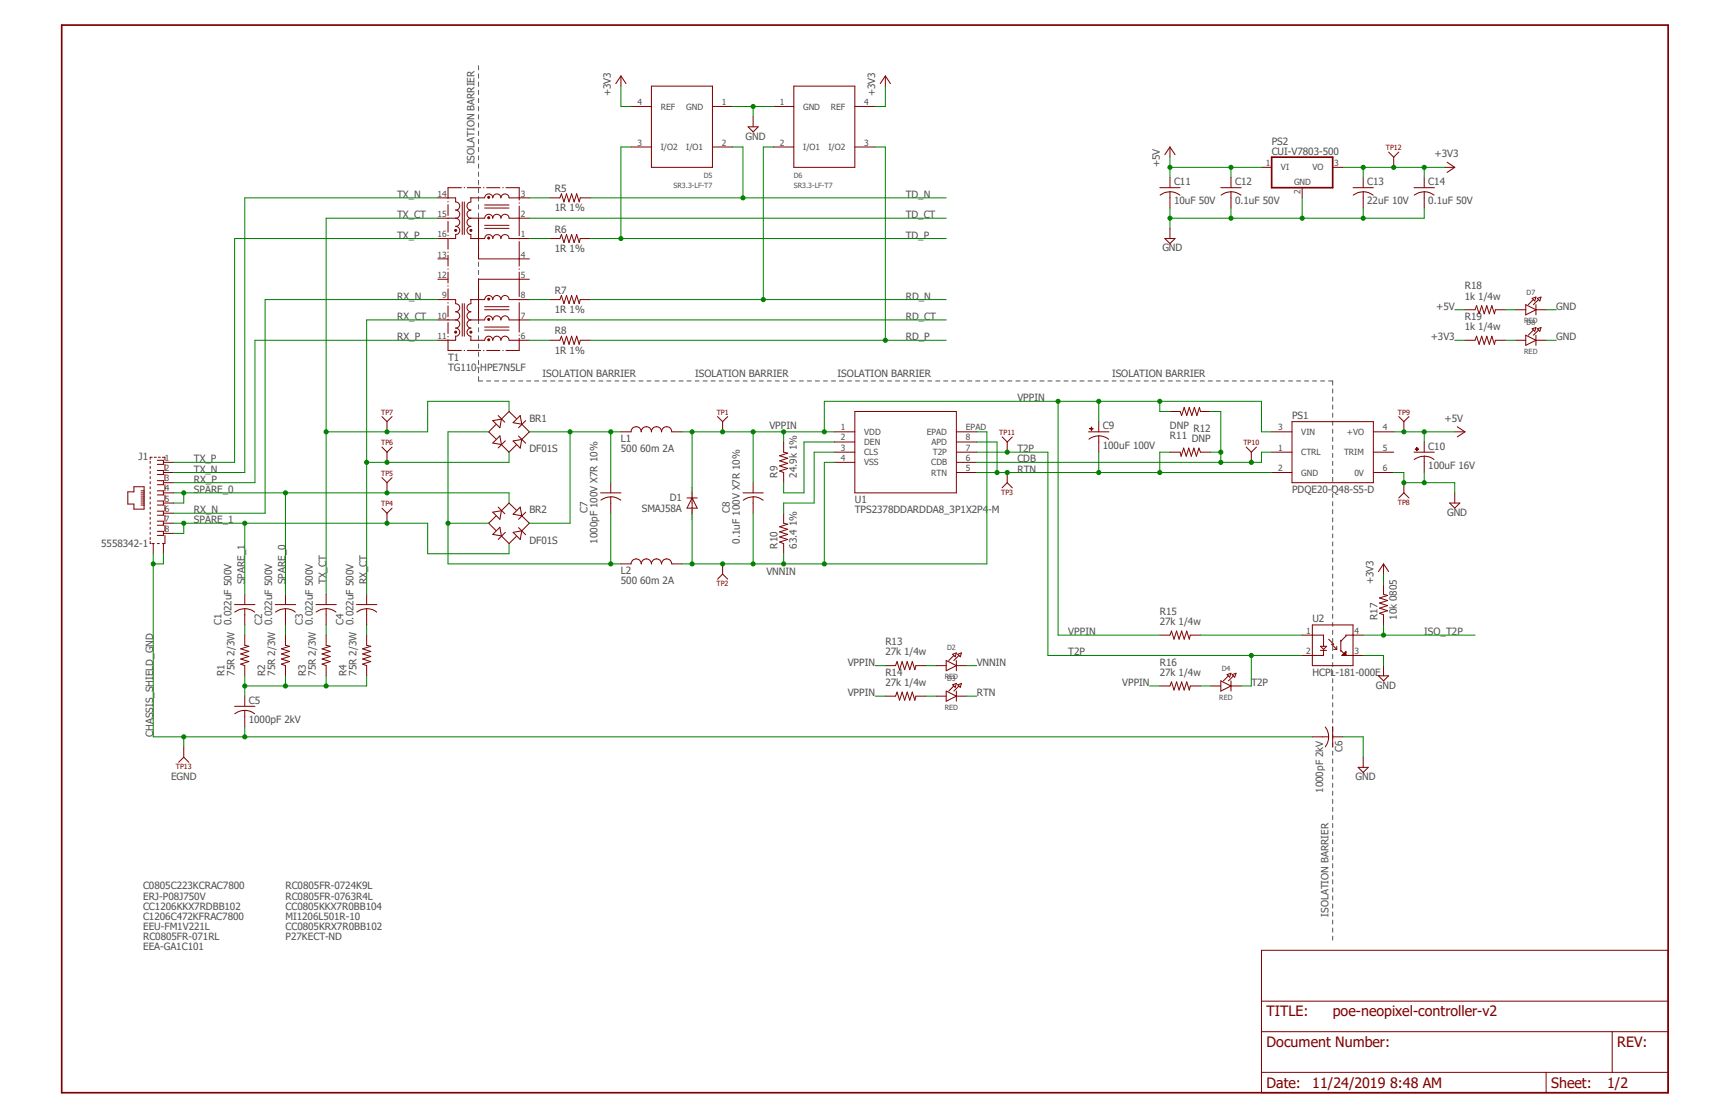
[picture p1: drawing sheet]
<svg xmlns="http://www.w3.org/2000/svg" width="432mm" height="279mm" viewBox="0 0 432 279" stroke-linecap="round" stroke-linejoin="round" font-family="sans-serif">
<path d="M14.9 6l402 267.4M416.9 6l-402 267.4" fill="none" stroke="#fff" stroke-width=".25"/>
<g fill="none" stroke="#505050" stroke-width=".25">
<path d="M119.5 16.4v1M119.5 18.5v1M119.5 20.5v1M119.5 22.6v1M119.5 24.6v1M119.5 26.6v1.1M119.5 28.7v1M119.5 30.7v1M119.5 32.8v1M119.5 34.8v1.1M119.5 36.8v1.1M119.5 38.9v1"/>
<path d="M119.5 40.9v1.1M119.5 43v1M119.5 45v1.1M119.5 47.1v1M119.5 49.1v1.1M119.5 51.1v1.1M119.5 53.2v1M119.5 55.2v1.1M119.5 57.3v1M119.5 59.3v1.1M119.5 61.4v1M119.5 63.4v1.1"/>
<path d="M119.5 65.4v1.1M119.5 67.5v1M119.5 69.6v1M119.5 71.6v1M119.5 73.6v1.1M119.5 75.7v1M119.5 77.7v1.1M119.5 79.8v1M119.5 81.8v1M119.5 83.9v1M119.5 85.9v1.1M119.5 87.9v1.1"/>
<path d="M119.5 90v1M119.5 92v1.1M119.5 94.1v1h1M121.5 95.1h1M123.5 95.1h1M125.5 95.1h1M127.6 95.1h.9M129.5 95.1h1.1M131.5 95.1h1M133.5 95.1h1M135.6 95.1h.9M137.5 95.1h1.1"/>
<path d="M139.5 95.1h1M141.6 95.1h.9M143.6 95.1h1M145.5 95.1h1.1M147.6 95.1h.9M149.6 95.1h1M151.6 95.1h1M153.6 95.1h1M155.6 95.1h1M157.6 95.1h1M159.6 95.1h1M161.6 95.1h1"/>
<path d="M163.6 95.1h1M165.6 95.1h1M167.6 95.1h1M169.6 95.1h1M171.6 95.1h1M173.6 95.1h1M175.6 95.1h1M177.6 95.1h1M179.6 95.1h1M181.6 95.1h1M183.6 95.1h1M185.6 95.1h1"/>
<path d="M187.6 95.1h1M189.6 95.1h1M191.6 95.1h1M193.6 95.1h1M195.6 95.1h1M197.6 95.1h1M199.6 95.1h1M201.6 95.1h1M203.6 95.1h1M205.7 95.1h.9M207.6 95.1h1.1M209.6 95.1h1.1"/>
<path d="M211.7 95.1h.9M213.7 95.1h1M215.6 95.1h1.1M217.6 95.1h1.1M219.7 95.1h.9M221.7 95.1h1M223.6 95.1h1.1M225.7 95.1h1M227.7 95.1h1M229.7 95.1h1M231.7 95.1h1M233.7 95.1h1"/>
<path d="M235.7 95.1h1M237.7 95.1h1M239.7 95.1h1M241.7 95.1h1M243.7 95.1h1M245.7 95.1h1M247.7 95.1h1M249.7 95.1h1M251.7 95.1h1M253.7 95.1h1M255.7 95.1h1M257.7 95.1h1"/>
<path d="M259.7 95.1h1M261.7 95.1h1M263.7 95.1h1M265.7 95.1h1M267.7 95.1h1M269.7 95.1h1M271.7 95.1h1.1M273.7 95.1h1M275.7 95.1h1M277.7 95.1h1M279.7 95.1h1.1M281.7 95.1h1"/>
<path d="M283.8 95.1h.9M285.7 95.1h1.1M287.7 95.1h1.1M289.8 95.1h.9M291.8 95.1h1M293.8 95.1h1M295.8 95.1h1M297.8 95.1h1M299.8 95.1h1M301.8 95.1h1M303.8 95.1h1M305.8 95.1h1"/>
<path d="M307.8 95.1h1M309.8 95.1h1M311.8 95.1h1M313.8 95.1h1M315.8 95.1h1M317.8 95.1h1M319.8 95.1h1M321.8 95.1h1M323.8 95.1h1M325.8 95.1h1M327.8 95.1h1M329.8 95.1h1"/>
<path d="M331.8 95.1h1v1M332.8 97.1v1M332.8 99.1v1.1M332.8 101.1v1.1M332.8 103.2v1M332.8 105.2v1M332.8 107.2v1M332.8 109.2v1M332.8 111.2v1M332.8 113.2v1M332.8 115.2v1M332.8 117.2v1"/>
<path d="M332.8 119.2v1M332.8 121.2v1.1M332.8 123.2v1M332.8 125.3v1M332.8 127.3v1M332.8 129.3v1M332.8 131.3v1M332.8 133.3v1M332.8 135.3v1M332.8 137.3v1M332.8 139.3v1M332.8 141.3v1"/>
<path d="M332.8 143.3v1.1M332.8 145.3v1M332.8 147.4v1M332.8 149.4v1M332.8 151.4v1M332.8 153.4v1M332.8 155.4v1M332.8 157.4v1M332.8 159.4v1M332.8 161.4v1M332.8 163.4v1M332.8 165.4v1.1"/>
<path d="M332.8 167.4v1M332.8 169.5v1M332.8 171.4v1.1M332.8 173.5v1M332.8 175.5v1M332.8 177.5v1M332.8 179.5v1M332.8 181.5v1M332.8 183.5v1M332.8 185.5v1M332.8 187.5v1.1M332.8 189.5v1"/>
<path d="M332.8 191.6v1M332.8 193.5v1.1M332.8 195.6v1M332.8 197.6v1M332.8 199.6v1M332.8 201.6v1M332.8 203.6v1M332.8 205.6v1M332.8 207.6v1M332.8 209.6v1.1M332.8 211.6v1M332.8 213.7v1"/>
<path d="M332.8 215.6v1.1M332.8 217.7v1M332.8 219.7v1M332.8 221.7v1M332.8 223.7v1M332.8 225.7v1M332.8 227.7v1M332.8 229.7v1M332.8 231.7v1M332.8 233.8v.9"/>
</g>
<g fill="none" stroke="#800000" stroke-width=".25">
<path d="M111.9 49.4h1.9v1a1.02 1.02 0 0 1 1 1 1.02 1.02 0 0 1-1 1.1 1.02 1.02 0 0 1 1 1 1.02 1.02 0 0 1-1 1M111.9 50.3v.1M111.9 51.1v2.7M111.9 55.3v2.7M111.9 58.7v.1M111.9 59.5v2.7M113.8 54.5h-1.9v.1M113.8 54.5a1.02 1.02 0 0 1 1 1 1.02 1.02 0 0 1-1 1 1.02 1.02 0 0 1 1 1 1.02 1.02 0 0 1-1 1v1.1h-1.8M115.2 46.9h-3.3v2.7M115.4 50.4v8.1M115.9 46.9h.1M116 50.4v8.1"/>
<path d="M116.7 46.9h3.4M117.6 54.5h1.9v10.1h10.2M117.6 50.4a1.02 1.02 0 0 0-1 1 1.02 1.02 0 0 0 1 1.1 1.02 1.02 0 0 0-1 1 1.02 1.02 0 0 0 1 1M117.6 54.5a1.02 1.02 0 0 0-1 1 1.02 1.02 0 0 0 1 1 1.02 1.02 0 0 0-1 1 1.02 1.02 0 0 0 1 1M120.7 46.9h.2M121.5 46.9h3.3M125.6 46.9h.1M126.4 46.9h3.3v3.1M127.1 49.4h2.6M127.1 59.6h2.6M129.7 50.6v.2M129.7 51.4v7.4"/>
<path d="M129.7 59.5v.1M111.9 74.8h1.9v1a1.02 1.02 0 0 1 1 1 1.02 1.02 0 0 1-1 1.1 1.02 1.02 0 0 1 1 1 1.02 1.02 0 0 1-1 1M111.9 79.8v.1h1.9M111.9 62.9v.1M111.9 63.7v2.7M111.9 67.1v.2M111.9 67.9v2.8M111.9 71.3v.2M111.9 72.1v2.7M111.9 75.6v.1M111.9 76.4v2.7M113.8 79.9a1.02 1.02 0 0 1 1 1 1.02 1.02 0 0 1-1 1 1.02 1.02 0 0 1 1 1 1.02 1.02 0 0 1-1 1v1.1h-1.8"/>
<path d="M115.4 75.8v8.1M116 75.8v8.1M117.6 75.8a1.02 1.02 0 0 0-1 1 1.02 1.02 0 0 0 1 1.1 1.02 1.02 0 0 0-1 1 1.02 1.02 0 0 0 1 1M117.6 79.9a1.02 1.02 0 0 0-1 1 1.02 1.02 0 0 0 1 1 1.02 1.02 0 0 0-1 1 1.02 1.02 0 0 0 1 1M127.1 74.8h2.6M129.7 69.7h-10.2v10.2h-1.9M129.7 60.3v6.1M129.7 67.1v.2M129.7 67.9v6.1M129.7 74.8v.1M129.7 75.6v7.3M111.9 84.8v2.7h3.3"/>
<path d="M111.9 80.6v2.7M111.9 84v.1M115.9 87.5h.1M116.7 87.5h3.4M120.7 87.5h.2M121 85a1.02 1.02 0 0 1 1-1.1 1.02 1.02 0 0 1 1.1 1.1 1.02 1.02 0 0 1 1-1.1 1.02 1.02 0 0 1 1 1.1 1.02 1.02 0 0 1 1-1.1 1.02 1.02 0 0 1 1 1.1h2.6M121 81.7h6.1M121 82.4h6.1M121.5 87.5h3.3M125.6 87.5h.1M129.7 83.7h.1M129.7 84.5v3h-3.3"/>
<path d="M37.5 115.2v.5M37.5 116.5v.5M37.5 117.7v.5M37.5 119v.5M38 114.2h-.5v.5M38.5 114.2h.5M39.3 114.9h1.5v1.1h-1.5M39.3 117.5h1.5v1h-1.5M39.5 114.2h.5M40.6 114.2h.6v.7M40.8 115.4h2.5M40.8 118h2.5"/>
<path d="M41.2 116v1.5M41.2 118.5v1.5M123.1 110.6l1.7-1.8 .4 2.2zM123.1 105l2.1-.4-.4 2.2zM123.9 106l-1.9 1.8 1.9 1.8M124.4 103.8l1.7 1.6M125.2 111l1.9 1.9 1.8-1.8M126.2 110.1l-1.8 1.7M128.1 105.5l1.8-1.7 .4 2.1zM128.1 110.1l2.2-.4-.4 2.2zM128.9 104.5l-1.8-1.8-1.9 1.9M129.5 108.9l1.8 1.8"/>
<path d="M130.3 105.9l1.9 1.9-1.9 1.9M131.3 105l-1.8 1.8M31.9 122.8h1.5v-1.3h2.6v5.6h-2.6v-1.2h-1.5zM35.2 122.6h.8M35.2 123.6h.8M35.2 125.1h.8M35.2 126.1h.8M35.2 123.1h.8M35.2 124.1h.8M35.2 124.6h.8M35.2 125.6h.8M37.5 135.2v.5h.3"/>
<path d="M37.5 120.3v.5M37.5 121.5v.5M37.5 122.8v.5M37.5 124.1v.5M37.5 125.3v.6M37.5 126.6v.5M37.5 127.9v.5M37.5 129.2v.5M37.5 130.4v.5M37.5 131.7v.5M37.5 132.9v.5M37.5 134.2v.5"/>
<path d="M38 135.7h.5M38.3 135.7v2.6M39.3 120h1.5v1h-1.5M39.3 122.6h1.5v1h-1.5M39.3 125.1h1.5v1h-1.5M39.3 127.6h1.5v1.1h-1.5M39.3 130.1h1.5v1h-1.5M39.3 132.7h1.5v1h-1.5M39.3 135.7h.5M40.8 135.7v2.6M40.8 123.1h2.5M40.8 125.6h2.5"/>
<path d="M40.8 120.5h2.5M40.8 128.1h2.5M40.8 130.6h2.5M40.8 133.2h2.5M41.2 133.7v2h-.6M41.2 121v1.6M41.2 123.6v1.5M41.2 126.1v1.5M41.2 128.7v1.4M41.2 131.1v1.6M123.1 133.4l1.7-1.7 .4 2.1zM123.1 127.9l2.1-.4-.4 2.2z"/>
<path d="M123.9 128.9l-1.9 1.7 1.9 1.9M124.4 126.6l1.7 1.7M125.2 133.8l1.9 1.9 1.8-1.8M126.2 132.9l-1.8 1.8M128.1 128.4l1.8-1.8 .4 2.2zM128.1 132.9l2.2-.4-.4 2.2zM128.9 127.4l-1.8-1.8-1.9 1.9M129.5 131.7l1.8 1.8M130.3 128.8l1.9 1.8-1.9 1.9M131.3 127.9l-1.8 1.8M171.6 124.3h2.5M172.8 124.3l1.3 2.6h-2.5z"/>
<path d="M172.8 123.1v5M58.6 151h5.1M61.1 152a3.8 3.8 0 0 1 2.5 .8M61.1 152a4 4 0 0 0-2.5 .8M61.1 148.4v2.6M61.1 152v4M61.1 158.6v2.5l1 .3-2 .6 2 .6-2 .7 2 .6-2 .6 2 .7-2 .6 1 .4v2.5M68.7 151h5.1M71.3 152a3.8 3.8 0 0 1 2.4 .8M71.3 152a4 4 0 0 0-2.5 .8M71.3 148.4v2.6M71.3 152v4"/>
<path d="M71.3 158.6v2.5l1 .3-2 .6 2 .6-2 .7 2 .6-2 .6 2 .7-2 .6 1 .4v2.5M78.9 151h5.1M81.4 152a3.8 3.8 0 0 1 2.5 .8M81.4 152a4 4 0 0 0-2.4 .8M81.4 148.4v2.6M81.4 152v4M81.4 158.6v2.5l1.1 .3-2.1 .6 2.1 .6-2.1 .7 2.1 .6-2.1 .6 2.1 .7-2.1 .6 1 .4v2.5M89 151h5.1M91.6 152a3.8 3.8 0 0 1 2.5 .8M91.6 152a4 4 0 0 0-2.5 .8M91.6 148.4v2.6M91.6 152v4"/>
<path d="M91.6 158.6v2.5l1 .3-2 .6 2 .6-2 .7 2 .6-2 .6 2 .7-2 .6 1 .4v2.5M58.6 176.4h5.1M61.1 177.4a3.8 3.8 0 0 1 2.5 .8M61.1 177.4a4 4 0 0 0-2.5 .8M61.1 173.8v2.6M61.1 177.4v4M315 237.3h101.6v35.5h-101.6zM315 257.6h101.6M315 250h101.6M402.6 257.6v10.2M315 267.8h101.6M386.1 267.8v5"/>
</g>
<path d="M15.4 6.3h401.2v266.5h-401.2z" fill="none" stroke="#800000" stroke-width=".42"/>
<circle cx="117.6" cy="57.5" r=".25" fill="#800000"/>
<circle cx="117.6" cy="57.5" r=".25" fill="none" stroke="#800000" stroke-width=".25"/>
<circle cx="113.8" cy="57.5" r=".25" fill="#800000"/>
<circle cx="113.8" cy="57.5" r=".25" fill="none" stroke="#800000" stroke-width=".25"/>
<circle cx="117.6" cy="82.9" r=".25" fill="#800000"/>
<circle cx="117.6" cy="82.9" r=".25" fill="none" stroke="#800000" stroke-width=".25"/>
<circle cx="122" cy="84.8" r=".25" fill="#800000"/>
<circle cx="122" cy="84.8" r=".25" fill="none" stroke="#800000" stroke-width=".25"/>
<circle cx="113.8" cy="82.9" r=".25" fill="#800000"/>
<g fill="none" stroke="#800000" stroke-width=".25">
<path d="M109.3 49.4h2.6M109.3 54.5h2.6M109.3 59.6h2.6M117.6 49.4v1M117.6 58.5v1.1M129.7 49.4h2.5M129.7 54.5h2.5M129.7 59.6h2.5M109.3 74.8h2.6M109.3 79.9h2.6M109.3 69.7h2.6M109.3 64.6h2.6"/>
<path d="M117.6 74.8v1M121 79.9a1.02 1.02 0 0 1 1-1 1.02 1.02 0 0 1 1.1 1 1.02 1.02 0 0 1 1-1 1.02 1.02 0 0 1 1 1 1.02 1.02 0 0 1 1-1 1.02 1.02 0 0 1 1 1M121 76.6h6.1M121 77.3h6.1M129.7 74.8h2.5M129.7 79.9h2.5M129.7 69.7h2.5M129.7 64.6h2.5M109.3 85h2.6M117.6 83.9v1.1M129.7 85h2.5"/>
<circle cx="113.8" cy="82.9" r=".25"/>
</g>
<circle cx="122" cy="79.8" r=".25" fill="#800000"/>
<g fill="none" stroke="#800000" stroke-width=".25">
<path d="M121 74.8a1.02 1.02 0 0 1 1-1 1.02 1.02 0 0 1 1.1 1 1.02 1.02 0 0 1 1-1 1.02 1.02 0 0 1 1 1 1.02 1.02 0 0 1 1-1 1.02 1.02 0 0 1 1 1"/>
<circle cx="122" cy="79.8" r=".25"/>
</g>
<circle cx="122" cy="74.7" r=".25" fill="#800000"/>
<g fill="none" stroke="#800000" stroke-width=".25">
<path d="M121 59.6a1.02 1.02 0 0 1 1-1 1.02 1.02 0 0 1 1.1 1 1.02 1.02 0 0 1 1-1 1.02 1.02 0 0 1 1 1 1.02 1.02 0 0 1 1-1 1.02 1.02 0 0 1 1 1M121 56.3h6.1M121 57h6.1"/>
<circle cx="122" cy="74.7" r=".25"/>
</g>
<circle cx="122" cy="59.4" r=".25" fill="#800000"/>
<g fill="none" stroke="#800000" stroke-width=".25">
<path d="M121 54.5a1.02 1.02 0 0 1 1-1 1.02 1.02 0 0 1 1.1 1 1.02 1.02 0 0 1 1-1 1.02 1.02 0 0 1 1 1 1.02 1.02 0 0 1 1-1 1.02 1.02 0 0 1 1 1M121 51.2h6.1M121 51.9h6.1"/>
<circle cx="122" cy="59.4" r=".25"/>
</g>
<circle cx="122" cy="54.4" r=".25" fill="#800000"/>
<g fill="none" stroke="#800000" stroke-width=".25">
<path d="M121 49.4a1.02 1.02 0 0 1 1-1 1.02 1.02 0 0 1 1.1 1 1.02 1.02 0 0 1 1-1 1.02 1.02 0 0 1 1 1 1.02 1.02 0 0 1 1-1 1.02 1.02 0 0 1 1 1"/>
<circle cx="122" cy="54.4" r=".25"/>
</g>
<circle cx="122" cy="49.3" r=".25" fill="#800000"/>
<g fill="none" stroke="#800000" stroke-width=".25">
<path d="M155.1 19l1.2 1.9M155.1 19l-1.3 1.9M155.1 19v2.5M221.1 19l1.3 1.9M221.1 19l-1.3 1.9M221.1 19v2.5M157.6 36.7h5.1M157.6 26.6h5.1M162.7 21.5h15.2v20.3h-15.2zM177.9 36.7h5.1M177.9 26.6h5.1M186.8 31.7h2.6l-1.3 1.2z"/>
<path d="M188.1 29.1v2.6M193.2 36.7h5M193.2 26.6h5M198.2 21.5h15.3v20.3h-15.3zM213.5 36.7h5.1M213.5 26.6h5.1M117.5 49.4h3.5M117.5 59.6h3.5M119.5 54.5h1.5M127.1 54.5h2.6M137.3 49.4h2.5l.4-1 .6 2 .7-2 .6 2 .6-2 .7 2 .6-2 .7 2 .2-1h2.5M137.3 59.6h2.5l.4-1.1 .6 2.1 .7-2.1 .6 2.1 .6-2.1 .7 2.1 .6-2.1 .7 2.1 .2-1h2.5"/>
<path d="M289.6 46.9h5.1M290.9 59.6h2.6l-1.3 1.2zM292.2 47.9a4 4 0 0 1 2.5 .8M292.2 47.9a3.8 3.8 0 0 0-2.5 .8M292.2 44.3v2.6M292.2 47.9v4M292.2 57v2.6M304.9 46.9h5.1M307.4 47.9a4 4 0 0 1 2.5 .8M307.4 47.9a3.8 3.8 0 0 0-2.4 .8M307.4 44.3v2.6M307.4 47.9v4"/>
<path d="M315 41.8h2.6M325.2 46.9v2.5M332.8 41.8h2.6M337.9 46.9h5.1M340.4 47.9a4 4 0 0 1 2.5 .8M340.4 47.9a4 4 0 0 0-2.5 .8M340.4 44.3v2.6M340.4 47.9v4M353.1 46.9h5.1M355.7 47.9a3.8 3.8 0 0 1 2.4 .8M355.7 47.9a4 4 0 0 0-2.5 .8M355.7 44.3v2.6"/>
<path d="M355.7 47.9v4M360.8 41.8h2.5M361.4 40.5l1.9 1.3M363.3 41.8l-1.9 1.3M117.5 74.8h3.5M119.5 79.9h1.5M127.1 79.9h2.6M137.3 74.8h2.5l.4-1 .6 2 .7-2 .6 2 .6-2 .7 2 .6-2 .7 2 .2-1h2.5M117.5 85h3.5M137.3 85h2.5l.4-1.1 .6 2.1 .7-2.1 .6 2.1 .6-2.1 .7 2.1 .6-2.1 .7 2.1 .2-1h2.5M317.6 107.8h5.1M317.6 118h5.1"/>
<path d="M317.6 112.9h5.1M322.7 105.3h20.3v15.2h-20.3zM343 107.8h5.1M343 118h5.1M343 112.9h5.1M353.1 112.9h5.1M353.2 114.7a4.4 4.4 0 0 1 2.5-.8v1.5M355.7 113.9a3.8 3.8 0 0 1 2.4 .8M363.3 107.8h2.5M363.9 106.6l1.9 1.2M365.8 107.8l-1.9 1.3M362 125.6h2.6l-1.3 1.3z"/>
<path d="M363.3 123.1v2.5M325.2 158.6h5.3v2.8M327.7 156h10.2v10.2h-10.2zM331.8 159.6l1.3 1.3h-.5l1.2 1.2M334.9 159.9v2.7M340.4 158.6h-4.3v.2l-1.2 1.3M345.5 140.8v2.5M345.5 145.9v2.5l1 .3-2 .6 2 .6-2 .7 2 .6-2 .6 2 .7-2 .6 1 .4v2.5M345.5 140.8l1.3 1.9M345.5 140.8l-1.2 1.9M329.8 161.4h1.5l-.8 .7zM329.8 162.4h1.5"/>
<path d="M330.5 162.4v1.3h-5.3M333.1 162.1h.7M333.8 161.4v.7M334.9 162.4l1.2 1.3v-1.1l-1 1.1h5.3M335.4 163.4h.2M335.6 163.4l.3 .3v-.5l.2 .2M336.1 162.9l-.5 .5M344.3 168.7h2.5l-1.3 1.3zM345.5 166.2v2.5"/>
<circle cx="122" cy="49.3" r=".25"/>
</g>
<path d="M317.6 39.2h15.2v7.7h-15.2z" fill="none" stroke="#800000" stroke-width=".42"/>
<path d="M353.4 112.1l.9 .1z" fill-rule="evenodd" fill="#800000"/>
<path d="M353.4 112.1l.9 .1z" fill="none" stroke="#800000" stroke-width=".25"/>
<path d="M353.8 111.7l.1 .9z" fill-rule="evenodd" fill="#800000"/>
<g fill="none" stroke="#800000" stroke-width=".25">
<path d="M292.2 36.7l1.3 1.9M292.2 36.7l-1.3 1.9M292.2 36.7v2.5M95.4 119.3l1.2 1.2M95.4 111.6l1.2 1.3M95.4 104l1.2 1.3M96.6 105.3v2.5M96.6 112.9v2.5M97.9 119.3l-1.3 1.2M97.9 111.6l-1.3 1.3M97.9 104l-1.3 1.3M155.1 107.8h2.5a1.27 1.27 0 0 1 1.3-1.2 1.27 1.27 0 0 1 1.2 1.2 1.27 1.27 0 0 1 1.3-1.2 1.27 1.27 0 0 1 1.3 1.2 1.27 1.27 0 0 1 1.3-1.2 1.27 1.27 0 0 1 1.2 1.2 1.27 1.27 0 0 1 1.3-1.2 1.27 1.27 0 0 1 1.3 1.2h2.5"/>
<path d="M179.2 104l1.3 1.3M180.5 105.3v2.5M181.7 104l-1.2 1.3M195.7 110.4v2.5l1 .3-2 .6 2 .6-2 .7 2 .6-2 .6 2 .7-2 .6 1 .4v2.5M208.4 107.8h5.1M208.4 110.4h5.1M208.4 112.9h5.1M208.4 115.4h5.1M213.5 102.7h25.3v20.4h-25.3zM238.8 107.8h5.1M238.8 110.4h5.1M238.8 112.9h5.1"/>
<path d="M238.8 115.4h5.1M238.8 118h5.1M251.5 118v2.5M271.9 107.8h5M274.4 108.8a4.5 4.5 0 0 1 2.5 .9M274.4 108.8a4.1 4.1 0 0 0-2.5 .8M274.4 108.8v1.6M311.2 111.6l1.3 1.3M312.5 112.9v2.5M313.8 111.6l-1.3 1.3M349.3 104l1.3 1.3M350.6 105.3v2.5"/>
<path d="M351.9 104l-1.3 1.3M353.8 111.7l.1 .9zM355.7 110.4v2.5M355.7 115.4v2.6M95.4 126.9l1.2 1.2M96.6 120.5v2.6M96.6 128.1v2.5M97.9 126.9l-1.3 1.2M150 123.1h5.1M152.5 124a4 4 0 0 1 2.5 .9M152.5 124.1a4.1 4.1 0 0 0-2.4 .8M152.5 120.5v2.6"/>
<path d="M152.5 124.1v4M185.5 123.1h5.1M188.1 124a4 4 0 0 1 2.5 .9M188.1 124.1a4.1 4.1 0 0 0-2.5 .8M188.1 120.5v2.6M188.1 124.1v4M195.7 128.1v2.5l1 .3-2 .6 2 .7-2 .6 2 .6-2 .7 2 .6-2 .6 1 .4v2.6M251.5 120.5l1.3 1.3M251.5 120.5l-1.2 1.3M350.6 120.5v2.6M350.6 123.1l1.3 1.2M350.6 123.1l-1.3 1.2"/>
<path d="M155.1 140.8h2.5a1.27 1.27 0 0 1 1.3-1.3 1.27 1.27 0 0 1 1.2 1.3 1.27 1.27 0 0 1 1.3-1.3 1.27 1.27 0 0 1 1.3 1.3 1.27 1.27 0 0 1 1.3-1.3 1.27 1.27 0 0 1 1.2 1.3 1.27 1.27 0 0 1 1.3-1.3 1.27 1.27 0 0 1 1.3 1.3h2.5M180.5 140.8v2.5M180.5 143.3l1.2 1.3M180.5 143.3l-1.3 1.3M289.6 158.6h2.6l.4-1 .6 2 .6-2 .7 2 .6-2 .6 2 .7-2 .6 2 .3-1h2.5"/>
</g>
<path d="M272.2 107l.8 .1z" fill-rule="evenodd" fill="#800000"/>
<path d="M272.2 107l.8 .1z" fill="none" stroke="#800000" stroke-width=".25"/>
<path d="M272.5 106.6l.1 .9z" fill-rule="evenodd" fill="#800000"/>
<g fill="none" stroke="#800000" stroke-width=".25">
<path d="M346.8 38l1.3 1.2M348.1 39.2v2.6M349.3 38l-1.2 1.2M365.8 77.3h2.6l.4-1 .6 2.1 .6-2.1 .7 2.1 .6-2.1 .6 2.1 .7-2.1 .6 2.1 .3-1.1h2.5M378.5 77.3h2.5M381 76.1l2.6 1.2-2.6 1.3zM382.7 74.5l.9-.3-.3 .9zM382.9 74.8l-1.2 1.3M383.6 77.3h2.5M383.6 76.1v2.5M383.9 74.5l1-.3-.3 .9zM384.2 74.8l-1.3 1.3"/>
<path d="M365.8 85h2.6l.4-1.1 .6 2.1 .6-2.1 .7 2.1 .6-2.1 .6 2.1 .7-2.1 .6 2.1 .3-1h2.5M378.5 85h2.5M381 83.7l2.6 1.3-2.6 1.2zM382.7 82.1l.9-.3-.3 .9zM382.9 82.4l-1.2 1.3M383.6 83.7v2.5M383.6 85h2.5M383.9 82.1l1-.3-.3 .9zM384.2 82.4l-1.3 1.3M250.3 109.1l1.2 1.3M251.5 110.4v2.5M252.8 109.1l-1.3 1.3"/>
<path d="M272.5 106.6l.1 .9zM274.4 105.3v2.5M274.4 110.4v2.5M292.2 112.9h2.5l.3 1 .6-2 .6 2 .7-2 .6 2 .7-2 .6 2 .6-2 .4 1h2.5M292.2 102.7h2.5l.4 1.1 .6-2.1 .7 2.1 .6-2.1 .6 2.1 .7-2.1 .6 2.1 .7-2.1 .2 1h2.5M221.1 166.2h2.5l.4-1 .7 2 .6-2 .6 2 .7-2 .6 2 .6-2 .7 2 .2-1h2.5M221.1 173.8h2.5l.4-1 .7 2 .6-2 .6 2 .7-2 .6 2 .6-2 .7 2 .2-1h2.5M233.8 166.2h2.5M233.8 173.8h2.5M236.3 164.9l2.5 1.3-2.5 1.3zM236.3 172.6l2.5 1.2-2.5 1.3zM237.9 163.4l.9-.4-.3 1z"/>
<path d="M237.9 171l.9-.4-.3 1zM238.2 163.7l-1.3 1.2M238.2 171.3l-1.3 1.3M238.8 166.2h2.6M238.8 164.9v2.6M238.8 172.6v2.5M238.8 173.8h2.6M239.2 163.4l.9-.4-.3 1zM239.2 171l.9-.4-.3 1zM239.5 163.7l-1.3 1.2M239.5 171.3l-1.3 1.3M289.6 171.3h2.6l.4-1 .6 2 .6-2 .7 2 .6-2 .6 2 .7-2 .6 2 .3-1h2.5"/>
<path d="M302.3 171.3h2.6M304.9 170l2.5 1.3-2.5 1.3zM306.5 168.4l.9-.3-.3 1zM306.8 168.7l-1.3 1.3M307.4 171.3h2.6M307.4 170v2.6M307.7 168.4l1-.3-.3 1zM308.1 168.7l-1.3 1.3M45.9 186.5v2.6M45.9 189.1l1.3 1.2M45.9 189.1l-1.3 1.2M327.7 184h4.1"/>
<path d="M331 181.5a3.8 3.8 0 0 1 .8 2.5M331.8 184a4 4 0 0 1-.8 2.5M332.8 181.4v5.1M332.8 184h2.6M339.2 191.6h2.5l-1.3 1.3zM340.4 189.1v2.5"/>
</g>
<path d="M132.2 107.8h10.2v22.8h-10.2" fill="none" stroke="#008000" stroke-width=".25"/>
<circle cx="142.4" cy="107.8" r=".51" fill="#008000"/>
<g fill="none" stroke="#008000" stroke-width=".25">
<path d="M142.4 107.8h12.7M152.5 107.8v12.7"/>
<circle cx="142.4" cy="107.8" r=".51"/>
</g>
<circle cx="152.5" cy="107.8" r=".51" fill="#008000"/>
<g fill="none" stroke="#008000" stroke-width=".25">
<path d="M122 107.8h-10.1v33h43.2M111.9 130.6h10.1"/>
<circle cx="152.5" cy="107.8" r=".51"/>
</g>
<circle cx="111.9" cy="130.6" r=".51" fill="#008000"/>
<g fill="none" stroke="#008000" stroke-width=".25">
<path d="M152.5 128.1v12.7"/>
<circle cx="111.9" cy="130.6" r=".51"/>
</g>
<circle cx="152.5" cy="140.8" r=".51" fill="#008000"/>
<g fill="none" stroke="#008000" stroke-width=".25">
<path d="M109.3 79.9h-17.7v68.5M127.1 112.9v2.5h-35.5"/>
<circle cx="152.5" cy="140.8" r=".51"/>
</g>
<circle cx="91.6" cy="115.4" r=".51" fill="#008000"/>
<circle cx="91.6" cy="115.4" r=".51" fill="none" stroke="#008000" stroke-width=".25"/>
<circle cx="96.6" cy="115.4" r=".51" fill="#008000"/>
<g fill="none" stroke="#008000" stroke-width=".25">
<path d="M109.3 54.5h-27.9v93.9M127.1 102.7v-2.5h-20.3v7.6h-25.4"/>
<circle cx="96.6" cy="115.4" r=".51"/>
</g>
<circle cx="81.4" cy="107.8" r=".51" fill="#008000"/>
<circle cx="81.4" cy="107.8" r=".51" fill="none" stroke="#008000" stroke-width=".25"/>
<circle cx="96.6" cy="107.8" r=".51" fill="#008000"/>
<g fill="none" stroke="#008000" stroke-width=".25">
<path d="M43.3 130.6h17.8v17.8M45.9 130.6v2.6h-2.6M106.8 130.6v7.7h20.3v-2.6"/>
<circle cx="96.6" cy="107.8" r=".51"/>
</g>
<circle cx="45.9" cy="130.6" r=".51" fill="#008000"/>
<g fill="none" stroke="#008000" stroke-width=".25">
<path d="M96.6 130.6h10.2"/>
<circle cx="45.9" cy="130.6" r=".51"/>
</g>
<circle cx="61.1" cy="130.6" r=".51" fill="#008000"/>
<g fill="none" stroke="#008000" stroke-width=".25">
<path d="M61.1 130.6h35.5"/>
<circle cx="61.1" cy="130.6" r=".51"/>
</g>
<circle cx="96.6" cy="130.6" r=".51" fill="#008000"/>
<g fill="none" stroke="#008000" stroke-width=".25">
<path d="M172.8 107.8h35.6M195.7 107.8v2.6"/>
<circle cx="96.6" cy="130.6" r=".51"/>
</g>
<circle cx="195.7" cy="107.8" r=".51" fill="#008000"/>
<g fill="none" stroke="#008000" stroke-width=".25">
<path d="M188.1 107.8v12.7"/>
<circle cx="195.7" cy="107.8" r=".51"/>
</g>
<circle cx="188.1" cy="107.8" r=".51" fill="#008000"/>
<g fill="none" stroke="#008000" stroke-width=".25">
<path d="M170.3 107.8h2.5v15.3"/>
<circle cx="188.1" cy="107.8" r=".51"/>
</g>
<circle cx="172.8" cy="107.8" r=".51" fill="#008000"/>
<g fill="none" stroke="#008000" stroke-width=".25">
<path d="M264.2 100.2h-58.3v7.6"/>
<circle cx="172.8" cy="107.8" r=".51"/>
</g>
<circle cx="205.9" cy="107.8" r=".51" fill="#008000"/>
<circle cx="205.9" cy="107.8" r=".51" fill="none" stroke="#008000" stroke-width=".25"/>
<circle cx="180.5" cy="107.8" r=".51" fill="#008000"/>
<g fill="none" stroke="#008000" stroke-width=".25">
<path d="M264.2 100.2v58.4h25.4"/>
<circle cx="180.5" cy="107.8" r=".51"/>
</g>
<circle cx="264.2" cy="100.2" r=".51" fill="#008000"/>
<g fill="none" stroke="#008000" stroke-width=".25">
<path d="M292.2 102.7h-2.6v-2.5h25.4v7.6h2.6"/>
<circle cx="264.2" cy="100.2" r=".51"/>
</g>
<circle cx="289.6" cy="100.2" r=".51" fill="#008000"/>
<g fill="none" stroke="#008000" stroke-width=".25">
<path d="M289.6 100.2h-15.2v5.1"/>
<circle cx="289.6" cy="100.2" r=".51"/>
</g>
<circle cx="274.4" cy="100.2" r=".51" fill="#008000"/>
<g fill="none" stroke="#008000" stroke-width=".25">
<path d="M208.4 115.4h-2.5v25.4h-33.1M264.2 100.2h10.2M195.7 138.3v2.5M218.6 166.2h2.5M218.6 173.8h2.5M287.1 171.3h2.5"/>
<circle cx="274.4" cy="100.2" r=".51"/>
</g>
<circle cx="195.7" cy="140.8" r=".51" fill="#008000"/>
<g fill="none" stroke="#008000" stroke-width=".25">
<path d="M188.1 128.1v12.7"/>
<circle cx="195.7" cy="140.8" r=".51"/>
</g>
<circle cx="188.1" cy="140.8" r=".51" fill="#008000"/>
<g fill="none" stroke="#008000" stroke-width=".25">
<path d="M172.8 128.1v12.7h-2.5"/>
<circle cx="188.1" cy="140.8" r=".51"/>
</g>
<circle cx="172.8" cy="140.8" r=".51" fill="#008000"/>
<g fill="none" stroke="#008000" stroke-width=".25">
<path d="M243.9 107.8h2.6v33h-40.6"/>
<circle cx="172.8" cy="140.8" r=".51"/>
</g>
<circle cx="205.9" cy="140.8" r=".51" fill="#008000"/>
<circle cx="205.9" cy="140.8" r=".51" fill="none" stroke="#008000" stroke-width=".25"/>
<circle cx="180.5" cy="140.8" r=".51" fill="#008000"/>
<g fill="none" stroke="#008000" stroke-width=".25">
<path d="M61.1 156v2.6M71.3 156v2.6M81.4 156v2.6M91.6 156v2.6M61.1 168.7v5.1M71.3 168.7v2.6M81.4 168.7v2.6M91.6 168.7v2.6h-30.5M241.4 166.2h2.5"/>
<circle cx="180.5" cy="140.8" r=".51"/>
</g>
<circle cx="61.1" cy="171.3" r=".51" fill="#008000"/>
<circle cx="61.1" cy="171.3" r=".51" fill="none" stroke="#008000" stroke-width=".25"/>
<circle cx="71.3" cy="171.3" r=".51" fill="#008000"/>
<circle cx="71.3" cy="171.3" r=".51" fill="none" stroke="#008000" stroke-width=".25"/>
<circle cx="81.4" cy="171.3" r=".51" fill="#008000"/>
<g fill="none" stroke="#008000" stroke-width=".25">
<path d="M43.3 123.1h28v25.3M45.9 123.1v2.5h-2.6"/>
<circle cx="81.4" cy="171.3" r=".51"/>
</g>
<circle cx="45.9" cy="123.1" r=".51" fill="#008000"/>
<g fill="none" stroke="#008000" stroke-width=".25">
<path d="M71.3 123.1h25.3M127.1 123.1v2.5"/>
<circle cx="45.9" cy="123.1" r=".51"/>
</g>
<circle cx="71.3" cy="123.1" r=".51" fill="#008000"/>
<g fill="none" stroke="#008000" stroke-width=".25">
<path d="M96.6 123.1h30.5"/>
<circle cx="71.3" cy="123.1" r=".51"/>
</g>
<circle cx="96.6" cy="123.1" r=".51" fill="#008000"/>
<g fill="none" stroke="#008000" stroke-width=".25">
<path d="M38.3 138.3v45.7h22.8v-2.6M40.8 138.3v2.5h-2.5"/>
<circle cx="96.6" cy="123.1" r=".51"/>
</g>
<circle cx="38.3" cy="140.8" r=".51" fill="#008000"/>
<g fill="none" stroke="#008000" stroke-width=".25">
<path d="M61.1 184h266.6"/>
<circle cx="38.3" cy="140.8" r=".51"/>
</g>
<circle cx="61.1" cy="184" r=".51" fill="#008000"/>
<g fill="none" stroke="#008000" stroke-width=".25">
<path d="M45.9 184v2.5"/>
<circle cx="61.1" cy="184" r=".51"/>
</g>
<circle cx="45.9" cy="184" r=".51" fill="#008000"/>
<g fill="none" stroke="#008000" stroke-width=".25">
<path d="M183 36.7h2.5v12.7M109.3 59.6h-50.7v55.8h-15.3M109.3 49.4h-48.2v68.6h-17.8M132.2 59.6h5.1M132.2 49.4h5.1M147.4 49.4h88.9M109.3 74.8h-43.1v53.3h-22.9M132.2 74.8h5.1M109.3 85h-45.6v35.5h-20.4M132.2 85h5.1"/>
<circle cx="45.9" cy="184" r=".51"/>
</g>
<circle cx="185.5" cy="49.4" r=".51" fill="#008000"/>
<g fill="none" stroke="#008000" stroke-width=".25">
<path d="M157.6 36.7h-2.5v22.9M132.2 54.5h104.1M147.4 59.6h88.9"/>
<circle cx="185.5" cy="49.4" r=".51"/>
</g>
<circle cx="155.1" cy="59.6" r=".51" fill="#008000"/>
<g fill="none" stroke="#008000" stroke-width=".25">
<path d="M193.2 36.7h-2.6v38.1M147.4 74.8h88.9"/>
<circle cx="155.1" cy="59.6" r=".51"/>
</g>
<circle cx="190.6" cy="74.8" r=".51" fill="#008000"/>
<g fill="none" stroke="#008000" stroke-width=".25">
<path d="M218.6 36.7h2.5v48.3M132.2 79.9h104.1M147.4 85h88.9"/>
<circle cx="190.6" cy="74.8" r=".51"/>
</g>
<circle cx="221.1" cy="85" r=".51" fill="#008000"/>
<g fill="none" stroke="#008000" stroke-width=".25">
<path d="M183 26.6h10.2M188.1 26.6v2.5"/>
<circle cx="221.1" cy="85" r=".51"/>
</g>
<circle cx="188.1" cy="26.6" r=".51" fill="#008000"/>
<g fill="none" stroke="#008000" stroke-width=".25">
<path d="M292.2 51.9v5.1M307.4 51.9v2.6h-15.2M340.4 163.7h5.1v2.5"/>
<circle cx="188.1" cy="26.6" r=".51"/>
</g>
<circle cx="292.2" cy="54.5" r=".51" fill="#008000"/>
<g fill="none" stroke="#008000" stroke-width=".25">
<path d="M325.2 49.4v5.1M340.4 51.9v2.6M355.7 51.9v2.6h-48.3"/>
<circle cx="292.2" cy="54.5" r=".51"/>
</g>
<circle cx="325.2" cy="54.5" r=".51" fill="#008000"/>
<circle cx="325.2" cy="54.5" r=".51" fill="none" stroke="#008000" stroke-width=".25"/>
<circle cx="340.4" cy="54.5" r=".51" fill="#008000"/>
<circle cx="340.4" cy="54.5" r=".51" fill="none" stroke="#008000" stroke-width=".25"/>
<circle cx="307.4" cy="54.5" r=".51" fill="#008000"/>
<g fill="none" stroke="#008000" stroke-width=".25">
<path d="M348.1 118h2.5v2.5h12.7v2.6M355.7 118v2.5"/>
<circle cx="307.4" cy="54.5" r=".51"/>
</g>
<circle cx="355.7" cy="120.5" r=".51" fill="#008000"/>
<circle cx="355.7" cy="120.5" r=".51" fill="none" stroke="#008000" stroke-width=".25"/>
<circle cx="350.6" cy="120.5" r=".51" fill="#008000"/>
<g fill="none" stroke="#008000" stroke-width=".25">
<path d="M155.1 21.5v5.1h2.5M221.1 21.5v5.1h-2.5M335.4 41.8h25.4M340.4 41.8v2.5M355.7 41.8v2.5M386.1 77.3h2.6M386.1 85h2.6M345.5 143.3v2.6M335.4 184h5v5.1"/>
<circle cx="350.6" cy="120.5" r=".51"/>
</g>
<circle cx="340.4" cy="41.8" r=".51" fill="#008000"/>
<circle cx="340.4" cy="41.8" r=".51" fill="none" stroke="#008000" stroke-width=".25"/>
<circle cx="355.7" cy="41.8" r=".51" fill="#008000"/>
<circle cx="355.7" cy="41.8" r=".51" fill="none" stroke="#008000" stroke-width=".25"/>
<circle cx="348.1" cy="41.8" r=".51" fill="#008000"/>
<g fill="none" stroke="#008000" stroke-width=".25">
<path d="M363.3 85h2.5M340.4 158.6h28M345.5 156v2.6"/>
<circle cx="348.1" cy="41.8" r=".51"/>
</g>
<circle cx="345.5" cy="158.6" r=".51" fill="#008000"/>
<g fill="none" stroke="#008000" stroke-width=".25">
<path d="M348.1 107.8h15.2M355.7 107.8v2.6"/>
<circle cx="345.5" cy="158.6" r=".51"/>
</g>
<circle cx="355.7" cy="107.8" r=".51" fill="#008000"/>
<circle cx="355.7" cy="107.8" r=".51" fill="none" stroke="#008000" stroke-width=".25"/>
<circle cx="350.6" cy="107.8" r=".51" fill="#008000"/>
<g fill="none" stroke="#008000" stroke-width=".25">
<path d="M292.2 41.8v2.5M307.4 41.8v2.5"/>
<circle cx="350.6" cy="107.8" r=".51"/>
</g>
<circle cx="292.2" cy="41.8" r=".51" fill="#008000"/>
<g fill="none" stroke="#008000" stroke-width=".25">
<path d="M292.2 41.8h22.8"/>
<circle cx="292.2" cy="41.8" r=".51"/>
</g>
<circle cx="307.4" cy="41.8" r=".51" fill="#008000"/>
<g fill="none" stroke="#008000" stroke-width=".25">
<path d="M292.2 39.2v2.6M363.3 77.3h2.5M208.4 110.4h-7.6v12.7h-5.1v-2.6M208.4 112.9h-5.1v12.7h-7.6v2.5M243.9 110.4h5.1v7.6h2.5"/>
<circle cx="307.4" cy="41.8" r=".51"/>
</g>
<circle cx="249" cy="118" r=".51" fill="#008000"/>
<g fill="none" stroke="#008000" stroke-width=".25">
<path d="M243.9 118h5.1M274.4 112.9v5.1h43.2M292.2 112.9h-2.6v5.1"/>
<circle cx="249" cy="118" r=".51"/>
</g>
<circle cx="289.6" cy="118" r=".51" fill="#008000"/>
<circle cx="289.6" cy="118" r=".51" fill="none" stroke="#008000" stroke-width=".25"/>
<circle cx="274.4" cy="118" r=".51" fill="#008000"/>
<g fill="none" stroke="#008000" stroke-width=".25">
<path d="M251.5 118h22.9"/>
<circle cx="274.4" cy="118" r=".51"/>
</g>
<circle cx="251.5" cy="118" r=".51" fill="#008000"/>
<g fill="none" stroke="#008000" stroke-width=".25">
<path d="M302.3 102.7h2.6v10.2h-2.6M317.6 112.9h-2.6v2.5h-10.1M299.8 158.6h25.4M241.4 173.8h2.5"/>
<circle cx="251.5" cy="118" r=".51"/>
</g>
<circle cx="312.5" cy="115.4" r=".51" fill="#008000"/>
<g fill="none" stroke="#008000" stroke-width=".25">
<path d="M304.9 112.9v2.5"/>
<circle cx="312.5" cy="115.4" r=".51"/>
</g>
<circle cx="304.9" cy="112.9" r=".51" fill="#008000"/>
<circle cx="304.9" cy="112.9" r=".51" fill="none" stroke="#008000" stroke-width=".25"/>
<circle cx="304.9" cy="115.4" r=".51" fill="#008000"/>
<g fill="none" stroke="#008000" stroke-width=".25">
<path d="M243.9 115.4h61M243.9 112.9h17.8v50.8h63.5M231.2 166.2h2.6M231.2 173.8h2.6M299.8 171.3h2.5M310 171.3h2.5"/>
<circle cx="304.9" cy="115.4" r=".51"/>
</g>
<circle cx="251.5" cy="112.9" r=".51" fill="#008000"/>
<g fill="none" stroke="#008000" stroke-width=".25">
<path d="M312.5 163.7v7.6"/>
<circle cx="251.5" cy="112.9" r=".51"/>
</g>
<circle cx="312.5" cy="163.7" r=".51" fill="#008000"/>
<g fill="none" stroke="#008000" stroke-width=".25">
<path d="M376 77.3h2.5M376 85h2.5"/>
<circle cx="312.5" cy="163.7" r=".51"/>
</g>
<g font-size="3.6" fill="#800000">
<text x="316.3" y="253.8">TITLE:</text>
<text x="332.8" y="253.8">poe-neopixel-controller-v2</text>
<text x="316.3" y="261.4">Document Number:</text>
<text x="403.9" y="261.4">REV:</text>
<text x="316.3" y="271.6">Date:</text>
<text x="327.7" y="271.6">11/24/2019 8:48 AM</text>
<text x="387.4" y="271.6">Sheet:</text>
<text x="401.4" y="271.6">1/2</text>
</g>
<g font-size="2.5" fill="#505050">
<text x="152.5" y="24" transform="rotate(-90 152.5 24)">+3V3</text>
<text x="218.6" y="24" transform="rotate(-90 218.6 24)">+3V3</text>
<text x="186.2" y="34.8">GND</text>
<text x="118.5" y="41" transform="rotate(-90 118.5 41)">ISOLATION BARRIER</text>
<text x="289.6" y="41.8" transform="rotate(-90 289.6 41.8)">+5V</text>
<text x="317.6" y="38.6">CUI-V7803-500</text>
<text x="317.6" y="36.1">PS2</text>
<text x="358.2" y="39.2">+3V3</text>
<text x="138.6" y="47.9">R5</text>
<text x="293.2" y="46.2">C11</text>
<text x="308.4" y="46.2">C12</text>
<text x="341.5" y="46.2">C13</text>
<text x="356.7" y="46.2">C14</text>
<text x="99.2" y="49.4">TX_N</text>
<text x="138.6" y="52.7">1R 1%</text>
<text x="226.2" y="49.4">TD_N</text>
<text x="293.2" y="51.1">10uF 50V</text>
<text x="308.4" y="51.1">0.1uF 50V</text>
<text x="341.5" y="51.1">22uF 10V</text>
<text x="356.7" y="51.1">0.1uF 50V</text>
<text x="99.2" y="54.5">TX_CT</text>
<text x="99.2" y="59.6">TX_P</text>
<text x="138.6" y="58.1">R6</text>
<text x="226.2" y="54.5">TD_CT</text>
<text x="226.2" y="59.6">TD_P</text>
<text x="138.6" y="62.9">1R 1%</text>
<text x="290.3" y="62.7">GND</text>
<text x="99.2" y="74.8">RX_N</text>
<text x="138.6" y="73.3">R7</text>
<text x="226.2" y="74.8">RD_N</text>
<text x="358.7" y="77.3">+5V</text>
<text x="365.8" y="74.8">1k 1/4w</text>
<text x="365.8" y="72.3">R18</text>
<text x="388.7" y="77.3">GND</text>
<text x="99.2" y="79.9">RX_CT</text>
<text x="138.6" y="78.1">1R 1%</text>
<text x="138.6" y="83.5">R8</text>
<text x="226.2" y="79.9">RD_CT</text>
<text x="365.8" y="82.4">1k 1/4w</text>
<text x="365.8" y="79.9">R19</text>
<text x="99.2" y="85">RX_P</text>
<text x="138.6" y="88.3">1R 1%</text>
<text x="226.2" y="85">RD_P</text>
<text x="357.3" y="85">+3V3</text>
<text x="388.7" y="85">GND</text>
<text x="111.9" y="92.6">TG110-HPE7N5LF</text>
<text x="111.9" y="90">T1</text>
<text x="135.5" y="94.1">ISOLATION BARRIER</text>
<text x="173.6" y="94.1">ISOLATION BARRIER</text>
<text x="209.2" y="94.1">ISOLATION BARRIER</text>
<text x="277.7" y="94.1">ISOLATION BARRIER</text>
<text x="254.1" y="100.2">VPPIN</text>
<text x="132.2" y="105.3">BR1</text>
<text x="192.2" y="107.1">VPPIN</text>
<text x="275.4" y="107.2">C9</text>
<text x="292.2" y="107.1">DNP</text>
<text x="298.1" y="107.8">R12</text>
<text x="322.7" y="104.5">PS1</text>
<text x="360.8" y="105.3">+5V</text>
<text x="132.2" y="112.9">DF01S</text>
<text x="155.1" y="112.9">500 60m 2A</text>
<text x="155.1" y="110.4">L1</text>
<text x="254.1" y="112.9">T2P</text>
<text x="275.4" y="112">100uF 100V</text>
<text x="292.2" y="109.6">R11</text>
<text x="297.6" y="110.4">DNP</text>
<text x="356.7" y="112.3">C10</text>
<text x="34.6" y="114.9">J1</text>
<text x="48.4" y="115.4">TX_P</text>
<text x="48.4" y="118">TX_N</text>
<text x="194.2" y="119.3" transform="rotate(-90 194.2 119.3)">R9</text>
<text x="199" y="119.3" transform="rotate(-90 199 119.3)">24.9k 1%</text>
<text x="254.1" y="118">RTN</text>
<text x="254.1" y="115.4">CDB</text>
<text x="356.7" y="117.1">100uF 16V</text>
<text x="48.4" y="123.1">SPARE_0</text>
<text x="48.4" y="120.5">RX_P</text>
<text x="167.3" y="125.1">D1</text>
<text x="213.5" y="125.6">U1</text>
<text x="322.7" y="123.1">PDQE20-Q48-S5-D</text>
<text x="48.4" y="130.7">SPARE_1</text>
<text x="48.4" y="128.1">RX_N</text>
<text x="132.2" y="128.1">BR2</text>
<text x="146.7" y="128.1" transform="rotate(-90 146.7 128.1)">C7</text>
<text x="160.3" y="127.9">SMAJ58A</text>
<text x="182.2" y="128.1" transform="rotate(-90 182.2 128.1)">C8</text>
<text x="213.5" y="128.1">TPS2378DDARDDA8_3P1X2P4-M</text>
<text x="361.4" y="128.8">GND</text>
<text x="25.3" y="136.5">5558342-1</text>
<text x="132.2" y="135.7">DF01S</text>
<text x="149.2" y="135.7" transform="rotate(-90 149.2 135.7)">1000pF 100V X7R 10%</text>
<text x="184.8" y="135.7" transform="rotate(-90 184.8 135.7)">0.1uF 100V X7R 10%</text>
<text x="194.2" y="137" transform="rotate(-90 194.2 137)">R10</text>
<text x="199" y="137" transform="rotate(-90 199 137)">63.4 1%</text>
<text x="155.1" y="143.3">L2</text>
<text x="191.4" y="143.6">VNNIN</text>
<text x="61.1" y="145.9" transform="rotate(-90 61.1 145.9)">SPARE_1</text>
<text x="71.3" y="145.9" transform="rotate(-90 71.3 145.9)">SPARE_0</text>
<text x="81.5" y="145.9" transform="rotate(-90 81.5 145.9)">TX_CT</text>
<text x="91.6" y="145.9" transform="rotate(-90 91.6 145.9)">RX_CT</text>
<text x="155.1" y="145.9">500 60m 2A</text>
<text x="343" y="145.9" transform="rotate(-90 343 145.9)">+3V3</text>
<text x="289.6" y="153.5">R15</text>
<text x="327.7" y="155.3">U2</text>
<text x="344" y="154.8" transform="rotate(-90 344 154.8)">R17</text>
<text x="348.8" y="154.8" transform="rotate(-90 348.8 154.8)">10k 0805</text>
<text x="55.3" y="156" transform="rotate(-90 55.3 156)">C1</text>
<text x="57.8" y="156" transform="rotate(-90 57.8 156)">0.022uF 500V</text>
<text x="65.4" y="156" transform="rotate(-90 65.4 156)">C2</text>
<text x="68" y="156" transform="rotate(-90 68 156)">0.022uF 500V</text>
<text x="75.6" y="156" transform="rotate(-90 75.6 156)">C3</text>
<text x="78.1" y="156" transform="rotate(-90 78.1 156)">0.022uF 500V</text>
<text x="85.8" y="156" transform="rotate(-90 85.8 156)">C4</text>
<text x="88.3" y="156" transform="rotate(-90 88.3 156)">0.022uF 500V</text>
<text x="221.1" y="161.1">R13</text>
<text x="266.8" y="158.6">VPPIN</text>
<text x="289.6" y="156">27k 1/4w</text>
<text x="355.7" y="158.6">ISO_T2P</text>
<text x="211.7" y="166.2">VPPIN</text>
<text x="221.1" y="163.7">27k 1/4w</text>
<text x="243.9" y="166.2">VNNIN</text>
<text x="266.8" y="163.7">T2P</text>
<text x="289.6" y="166.2">R16</text>
<text x="56.1" y="168.7" transform="rotate(-90 56.1 168.7)">R1</text>
<text x="58.6" y="168.7" transform="rotate(-90 58.6 168.7)">75R 2/3W</text>
<text x="66.2" y="168.7" transform="rotate(-90 66.2 168.7)">R2</text>
<text x="68.8" y="168.7" transform="rotate(-90 68.8 168.7)">75R 2/3W</text>
<text x="76.4" y="168.7" transform="rotate(-90 76.4 168.7)">R3</text>
<text x="78.9" y="168.7" transform="rotate(-90 78.9 168.7)">75R 2/3W</text>
<text x="86.5" y="168.7" transform="rotate(-90 86.5 168.7)">R4</text>
<text x="89.1" y="168.7" transform="rotate(-90 89.1 168.7)">75R 2/3W</text>
<text x="211.7" y="173.8">VPPIN</text>
<text x="221.1" y="171.3">27k 1/4w</text>
<text x="221.1" y="168.7">R14</text>
<text x="243.9" y="173.8">RTN</text>
<text x="280.3" y="171.3">VPPIN</text>
<text x="289.6" y="168.7">27k 1/4w</text>
<text x="312.5" y="171.3">T2P</text>
<text x="327.7" y="168.7">HCPL-181-000E</text>
<text x="343.6" y="171.9">GND</text>
<text x="62.1" y="175.7">C5</text>
<text x="38.3" y="184" transform="rotate(-90 38.3 184)">CHASSIS_SHIELD_GND</text>
<text x="62.1" y="180.6">1000pF 2kV</text>
<text x="335.2" y="187.8" transform="rotate(-90 335.2 187.8)">C6</text>
<text x="42.7" y="194.7">EGND</text>
<text x="330.4" y="198" transform="rotate(-90 330.4 198)">1000pF 2kV</text>
<text x="338.5" y="194.8">GND</text>
<text x="35.7" y="222.1">C0805C223KCRAC7800</text>
<text x="35.7" y="224.6">ERJ-P08J750V</text>
<text x="35.7" y="227.2">CC1206KKX7RDBB102</text>
<text x="71.3" y="222.1">RC0805FR-0724K9L</text>
<text x="71.3" y="224.6">RC0805FR-0763R4L</text>
<text x="71.3" y="227.2">CC0805KKX7R0BB104</text>
<text x="35.7" y="229.7">C1206C472KFRAC7800</text>
<text x="35.7" y="232.2">EEU-FM1V221L</text>
<text x="71.3" y="229.7">MI1206L501R-10</text>
<text x="71.3" y="232.2">CC0805KRX7R0BB102</text>
<text x="331.8" y="228.9" transform="rotate(-90 331.8 228.9)">ISOLATION BARRIER</text>
<text x="35.7" y="234.7">RC0805FR-071RL</text>
<text x="35.7" y="237.3">EEA-GA1C101</text>
<text x="71.3" y="234.7">P27KECT-ND</text>
</g>
<g font-size="2.1" fill="#505050">
<text x="159.2" y="26.2">4</text>
<text x="165" y="27.3">REF</text>
<text x="171.4" y="27.3">GND</text>
<text x="180.3" y="26.2">1</text>
<text x="194.8" y="26.2">1</text>
<text x="200.6" y="27.3">GND</text>
<text x="207.5" y="27.3">REF</text>
<text x="215.8" y="26.2">4</text>
<text x="159.2" y="36.4">3</text>
<text x="165" y="37.5">I/O2</text>
<text x="171.4" y="37.5">I/O1</text>
<text x="180.3" y="36.4">2</text>
<text x="194.8" y="36.4">2</text>
<text x="200.6" y="37.5">I/O1</text>
<text x="206.9" y="37.5">I/O2</text>
<text x="215.8" y="36.4">3</text>
<text x="316.1" y="41.4">1</text>
<text x="333.2" y="41.4">3</text>
<text x="319.9" y="42.5">VI</text>
<text x="323.2" y="46.1">GND</text>
<text x="327.7" y="42.5">VO</text>
<text x="109.3" y="49.1">14</text>
<text x="130" y="49.1">3</text>
<text x="324.8" y="48.4" transform="rotate(-90 324.8 48.4)">2</text>
<text x="109.3" y="54.1">15</text>
<text x="109.3" y="59.2">16</text>
<text x="130" y="59.2">1</text>
<text x="130" y="54.1">2</text>
<text x="109.3" y="64.3">13</text>
<text x="130" y="64.3">4</text>
<text x="109.3" y="69.4">12</text>
<text x="130" y="69.4">5</text>
<text x="110.4" y="74.5">9</text>
<text x="130" y="74.5">8</text>
<text x="109.3" y="79.5">10</text>
<text x="130" y="79.5">7</text>
<text x="109.3" y="84.6">11</text>
<text x="130" y="84.6">6</text>
<text x="210" y="107.4">1</text>
<text x="241.2" y="107.4">EPAD</text>
<text x="319.2" y="107.4">3</text>
<text x="345.3" y="107.4">4</text>
<text x="210" y="110">2</text>
<text x="210" y="112.5">3</text>
<text x="215.8" y="108.6">VDD</text>
<text x="215.8" y="111.1">DEN</text>
<text x="215.8" y="113.7">CLS</text>
<text x="231.4" y="108.6">EPAD</text>
<text x="232.6" y="111.1">APD</text>
<text x="233" y="113.7">T2P</text>
<text x="241.2" y="112.5">7</text>
<text x="241.2" y="110">8</text>
<text x="319.2" y="112.5">1</text>
<text x="325" y="108.6">VIN</text>
<text x="325" y="113.7">CTRL</text>
<text x="335.7" y="113.7">TRIM</text>
<text x="336.4" y="108.6">+VO</text>
<text x="345.3" y="112.5">5</text>
<text x="41.1" y="115.1">1</text>
<text x="41.1" y="117.6">2</text>
<text x="210" y="115.1">4</text>
<text x="215.8" y="116.2">VSS</text>
<text x="232.6" y="118.7">RTN</text>
<text x="232.6" y="116.2">CDB</text>
<text x="241.2" y="117.6">5</text>
<text x="241.2" y="115.1">6</text>
<text x="319.2" y="117.6">2</text>
<text x="325" y="118.7">GND</text>
<text x="338.2" y="118.7">0V</text>
<text x="345.3" y="117.6">6</text>
<text x="41.1" y="120.1">3</text>
<text x="41.1" y="122.7">4</text>
<text x="41.1" y="125.2">5</text>
<text x="41.1" y="127.8">6</text>
<text x="41.1" y="130.3">7</text>
<text x="41.1" y="132.8">8</text>
<text x="326.2" y="158.2">1</text>
<text x="338.2" y="158.2">4</text>
<text x="326.2" y="163.3">2</text>
<text x="338.2" y="163.3">3</text>
</g>
<g font-size="1.8" fill="#800000">
<text x="346.1" y="37.5">TP12</text>
<text x="95.2" y="103.5">TP7</text>
<text x="179" y="103.5">TP1</text>
<text x="349.1" y="103.5">TP9</text>
<text x="95.2" y="111.1">TP6</text>
<text x="249.6" y="108.6">TP11</text>
<text x="310.5" y="111.1">TP10</text>
<text x="95.2" y="118.7">TP5</text>
<text x="250" y="123.6">TP3</text>
<text x="95.2" y="126.4">TP4</text>
<text x="349.1" y="126.1">TP8</text>
<text x="178.9" y="146.4">TP2</text>
<text x="43.9" y="192.1">TP13</text>
</g>
<g font-size="1.8" fill="#505050">
<text x="168.2" y="46.9">SR3.3-LF-T7</text>
<text x="175.8" y="44.3">D5</text>
<text x="198.2" y="46.9">SR3.3-LF-T7</text>
<text x="198.2" y="44.3">D6</text>
<text x="381.3" y="73.5">D7</text>
<text x="380.7" y="80.8">RED</text>
<text x="381.3" y="81.2">D8</text>
<text x="380.7" y="88.4">RED</text>
<text x="236.5" y="162.4">D2</text>
<text x="305.1" y="167.5">D4</text>
<text x="235.9" y="169.6">RED</text>
<text x="236.5" y="170">D3</text>
<text x="235.9" y="177.3">RED</text>
<text x="304.5" y="174.7">RED</text>
</g>
<g font-size=".6" fill="#800080">
<text x="173.1" y="124.6" transform="rotate(-90 173.1 124.6)">SpiceOrder 2</text>
<text x="173.1" y="129.7" transform="rotate(-90 173.1 129.7)">SpiceOrder 1</text>
</g>
</svg>
